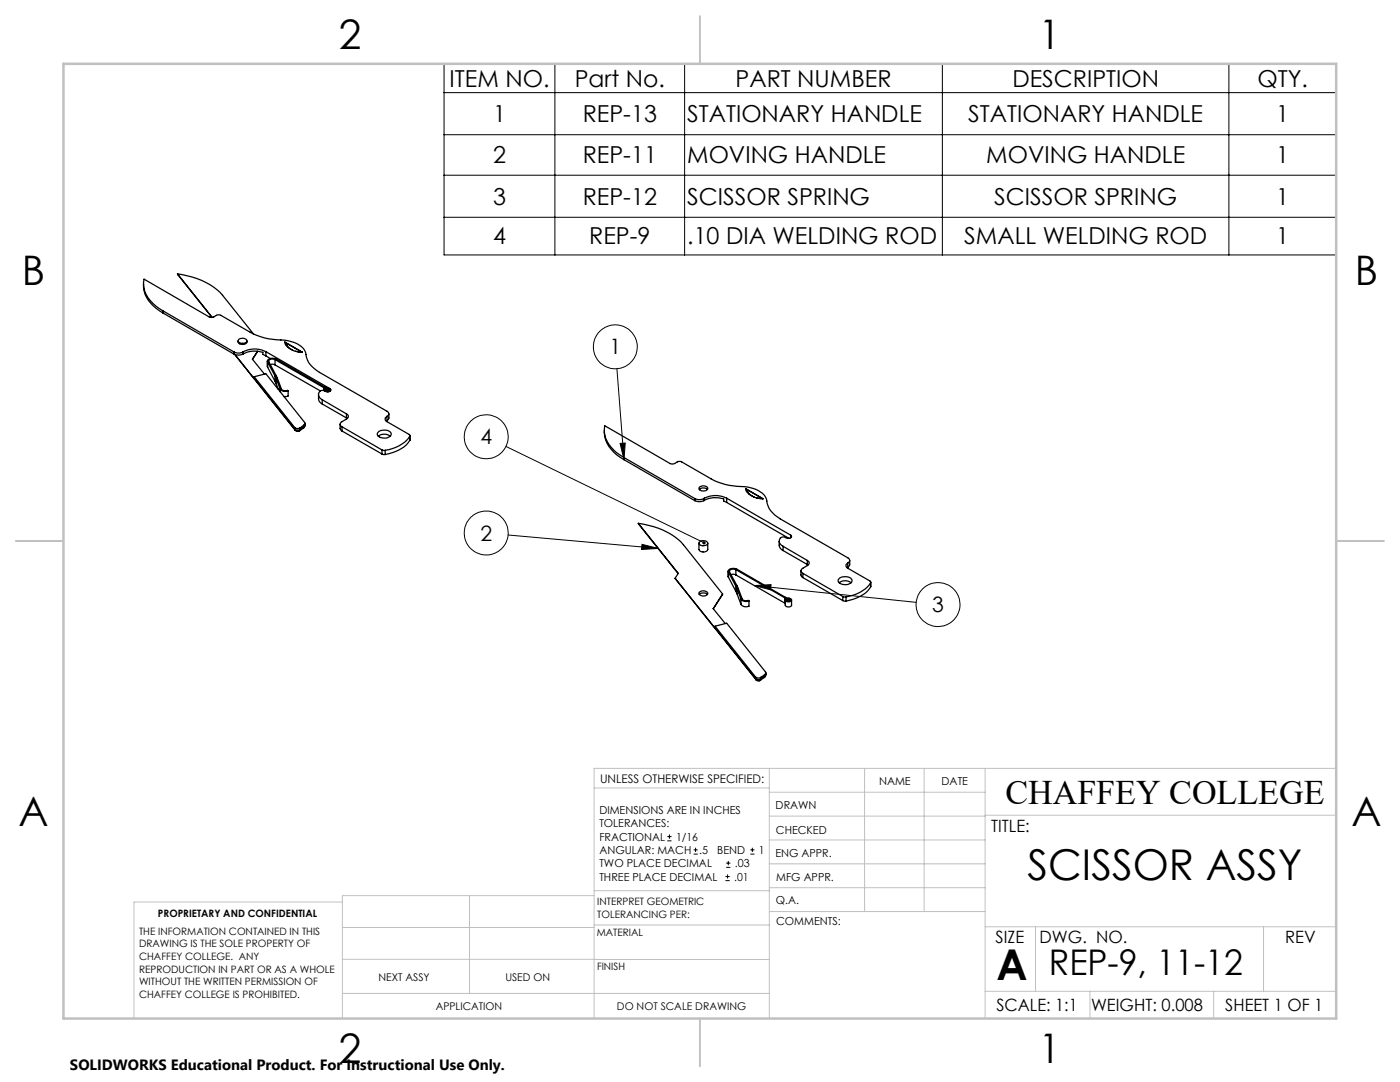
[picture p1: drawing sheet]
<svg xmlns="http://www.w3.org/2000/svg" width="279mm" height="216mm" viewBox="0 0 279 216" stroke-linecap="round" stroke-linejoin="round" font-family="sans-serif">
<g fill="none" stroke="#000" stroke-width=".25">
<path d="M28.6 56.6a6 6 0 0 0 3.2 5.4l.8 .5M35.4 54.6a14.4 14.4 0 0 1 9 4.3l6.2 7.7M35.4 54.6l6.9 8.7zM32.6 62.1a6.4 6.4 0 0 1-4-5.8l.2-.6 13 7.6h.6l1-.5 .6 .1 5.9 3.4a13.3 13.3 0 0 0 6.9 1.6 4.9 4.9 0 0 1 4.2 2.4 4.7 4.7 0 0 0 2.7 4l13.5 7.8a.53 .53 0 0 1 .4 .5 .53 .53 0 0 1-.4 .5M32.6 62.1l14.1 8.1M32.6 62.1v.4M32.6 62.5l14.1 8.2M46.7 70.2a2.02 2.02 0 0 0 1.8 0M46.7 70.7a2.02 2.02 0 0 0 1.8 0M46.7 70.2v.5M46.8 70.7l12.1 15.2M46.9 70.7l11.9 14.9"/>
<path d="M47.5 68a.95 .95 0 0 0 .8 .8 .95 .95 0 0 0 1-.5v-.3M47.6 67.8a1.05 1.05 0 0 1 1.7 .3 1.03 1.03 0 0 1-1.8-.1zM48.5 70.2v.5M48.6 70.2a4.9 4.9 0 0 1 4.5 0M48.6 70.6a5 5 0 0 1 3.9-.3v.4l.6 .3M48.6 70.2h-.1M48.6 70.2v.4M48.6 70.6l-.1 .1M50.4 71.7l2.4 2.9M50.7 75.2l2.4-.6 7.7 9.7a.31 .31 0 0 1-.1 .5M50.7 75.2l.1 .4M50.7 75.2l8.1 10.1"/>
<path d="M51.4 70.1l-1 1.6M53.1 70.2l12.9 7.5a.73 .73 0 0 1-.6 .5 .73 .73 0 0 1-.7-.2 .88 .88 0 0 0-1.1 .4 .88 .88 0 0 0 .4 1.2l.3 .2M53.1 70.2v.8M53.1 71l.9 .5M53.3 72.1l.1 1.2M53.4 72.2a.93 .93 0 0 1 1.5-.7l9.8 5.7 .8 .2a.4 .4 0 0 1 .4 .2 .4 .4 0 0 1 0 .4l-.4 .2-.4-.1-.4-.3 .1-.2 .3 .1M53.4 72.2l1.5 2.8M53.4 72.2v1.1M53.4 73.3l1.5 2.8M53.9 72.7h.6l.4 .1M54.9 71.8a.74 .74 0 0 0-.8-.2 .74 .74 0 0 0-.4 .6l1.5 2.9 1 2.5a1.06 1.06 0 0 0 1.2 .3l.1 .1M54.9 75l.2 .5"/>
<path d="M54.9 76.1l.2 .5M54.9 71.8l9.7 5.6M54.9 71.8v1M54.9 75v1.1M54.9 72.8l9 5.2M55.1 75.5l.8 2.1M55.1 75.5v1.1M55.1 76.6l.5 1.1M55.9 77.6a1.32 1.32 0 0 0 1.6 .4M55.9 77.6v.6M56.8 68.3a2.76 2.76 0 0 0 2.5 1.9l1.1 .1M56.8 68.3l.3 .1"/>
<path d="M56.8 68.3l3.6 2M57.1 68.4a2.15 2.15 0 0 0 1.4 1.5M57.1 68.4l3.1 1.8M57.5 78v1l-.8 .1M58.9 70.1l1.3 .1M60.2 70.2l.2 .1M63.6 78.7l.1 1.3 .6 .6M64.3 79.8l4.8 2.8M64.3 79.8v.8M64.6 77.4l.8 .2M64.6 77.4v.5M64.7 77.8v.2"/>
<path d="M65.1 77.7v.2M65.4 77.6l.3 .1a.32 .32 0 0 1-.3 .3 .32 .32 0 0 1-.3-.3M65.4 77.6v.4M58.8 85.3a.94 .94 0 0 0 1.1 .1M58.8 85.6a.94 .94 0 0 0 1.1 .1M58.8 85.6l.1 .3M58.8 85.3v.3M58.9 85.9a.6 .6 0 0 0 .9 .1M59.9 85.7l-.1 .3M59.9 85.4v.3M60.6 85.4l-.8 .6M60.7 85.1l-.1 .3"/>
<path d="M60.7 84.8l-.8 .6M60.7 84.8v.3M60.7 85.1l-.8 .6M60.9 84.8l-.3 .6M60.9 84.8l-.2 .3M60.9 84.5v.3M64.3 80.6l4.8 2.8M67.9 84.6v1l.4 .4M68.3 85.2l7.9 4.6M68.3 85.2v.8M68.3 86l7.9 4.6M69.1 82.6a.53 .53 0 0 1 .4 .5 .53 .53 0 0 1-.4 .5l-.8 .5a.53 .53 0 0 0-.4 .5 .53 .53 0 0 0 .4 .6"/>
<path d="M69.1 82.6v.8M69.1 83.4l.2 .1M75.5 86.3a1.82 1.82 0 0 1 2.6 .2 1.3 1.3 0 0 1-1.8 .9l-.6-.2a.56 .56 0 0 1-.2-.9zM75.5 87a2.03 2.03 0 0 1 2.4 0M76.2 89.8l.7 .1M76.2 90.6l.7 .1M76.2 89.8v.8M76.9 89.9v.8M77.2 83.1a.57 .57 0 0 0-.3 .5 .57 .57 0 0 0 .3 .5l4.5 2.6 .1 .3M77.2 83.1v.8M77.2 83.9l-.1 .1M77.6 82.6v.9l-.4 .4"/>
<path d="M81.8 87a6.8 6.8 0 0 1-4.9 2.9M81.8 87.9a6.8 6.8 0 0 1-4.9 2.8M81.8 87v.9M81.8 86.9v1M120.6 85.9a6 6 0 0 0 3.2 5.4l.7 .4M124.5 91.3a6.3 6.3 0 0 1-3.8-6.4l13.1 7.6 .6 .1 1-.5h.6l5.9 3.4a13.3 13.3 0 0 0 6.8 1.6 4.9 4.9 0 0 1 4.3 2.5 4.7 4.7 0 0 0 2.7 3.9l13.5 7.8a.53 .53 0 0 1 .4 .5 .53 .53 0 0 1-.4 .5M124.5 91.3l14.2 8.2M124.5 91.3v.4M124.5 91.7l14.2 8.2M138.7 99.5a2.02 2.02 0 0 0 1.8 0M138.7 99.9a2.02 2.02 0 0 0 1.8 0M138.7 99.5v.4"/>
<path d="M139.6 97.6a1.28 1.28 0 0 1 1.6 0M139.6 97.2a1.02 1.02 0 0 1 1.7 .3 1.01 1.01 0 0 1-1.8-.1zM140.5 99.5v.4M140.5 99.4a4.9 4.9 0 0 1 4.5 0M140.5 99.8a5 5 0 0 1 3.9-.2v.4l.6 .3M140.5 99.4v.1M140.5 99.4v.4M140.5 99.8v.1M145 99.4l12.8 7.4M145 99.4v.9M148.8 97.5a2.76 2.76 0 0 0 2.5 1.9l1 .1M148.8 97.5l.3 .2"/>
<path d="M148.8 97.5l3.5 2M149.1 97.7a2.15 2.15 0 0 0 1.3 1.5M149.1 97.7l3.1 1.8M150.9 99.3l1.3 .2M152.2 99.5h.1M127.4 104.4a14.4 14.4 0 0 1 9 4.3l7.8 9.8M127.4 104.4l7.9 10M127.4 104.4l8 10-.7 1M134.7 115.4l16.2 20.2M134.7 115.4l16.1 20M139.5 108.4v1.2a1.03 1.03 0 0 0 1.8 0v-1.2M139.6 108.2a1.07 1.07 0 0 1 1.7 .2 1 1 0 0 1-1.8-.1z"/>
<path d="M139.6 118.6a1.29 1.29 0 0 1 1.6 0M139.6 118.1a1.13 1.13 0 0 1 1.7 .3 .96 .96 0 0 1-.9 .5 .96 .96 0 0 1-.9-.6zM144.2 118.5l-1.8 3M144.2 118.5l-1.9 2.9M145 100.3l12.4 7.1M145.3 114l.1 1.2M145.4 114.2l-.1-.2a1.25 1.25 0 0 1 1.7-.4l9.7 5.6 1.3 .4a.67 .67 0 0 1-.6 .5 .67 .67 0 0 1-.7-.4l.1-.2 .2 .1M145.4 114.2l1.5 2.8M145.4 114.2v1M145.4 115.2l1.5 2.8M145.9 114.7l.5-.1 .5 .1M146.9 113.7a.77 .77 0 0 0-1.3 .4l1.7 3.2 .8 2.2a1.06 1.06 0 0 0 1.2 .3l.2 .1"/>
<path d="M146.9 117l.2 .4M146.9 118l.2 .5M146.9 113.7l9.7 5.6M146.9 113.7v1M146.9 117v1M146.9 114.7l9.7 5.6M147.1 117.4l.8 2.2M147.1 117.4v1.1M147.1 118.5l.8 2.1M147.9 119.6a1.32 1.32 0 0 0 1.6 .3M147.9 119.6v1M149.5 119.9v1.1a1.32 1.32 0 0 1-1.6-.4"/>
<path d="M155.5 108v1l.3 .5 .5 .4M156.3 109l4.8 2.8M156.3 109v.9M156.3 109.9l4.8 2.7M156.6 119.3l.8 .2M156.6 119.3v1M156.7 119.7v1.1a.74 .74 0 0 0 1.3 0v-1.1M157 119.6v.2M157.4 119.5l.3 .2a.34 .34 0 0 1-.4 .2 .34 .34 0 0 1-.3-.3M157.4 119.5v.4M157.8 106.8l.1 .1a.73 .73 0 0 1-.5 .6 .73 .73 0 0 1-.7-.3 .88 .88 0 0 0-1.2 .5 .88 .88 0 0 0 .5 1.1l.3 .2M157.8 106.8v.5"/>
<path d="M159.8 113.9l.1 1 .3 .4M160.2 114.4l8 4.6M160.2 114.4v.9M160.2 115.3l8 4.5M161.1 111.8a.53 .53 0 0 1 .4 .5 .53 .53 0 0 1-.4 .6l-.9 .5a.53 .53 0 0 0-.4 .5 .53 .53 0 0 0 .4 .5M161.1 111.8v.8M161.1 112.6l.2 .1M167.4 115.5a1.82 1.82 0 0 1 2.6 .2 1.3 1.3 0 0 1-1.7 .9l-.6-.2a.56 .56 0 0 1-.3-.9zM167.5 116.3a2.03 2.03 0 0 1 2.4 0M168.2 119l.6 .1M168.2 119.8l.6 .1M168.2 119v.8"/>
<path d="M168.8 119.1v.8M169.2 112.3a.57 .57 0 0 0-.4 .6 .57 .57 0 0 0 .4 .5l4.4 2.5 .1 .4M169.2 112.3v.9M169.2 113.2l-.1 .1M169.6 111.8l-.1 1-.3 .4M173.7 116.3a6.8 6.8 0 0 1-4.9 2.8M173.7 117.1a6.8 6.8 0 0 1-4.9 2.8M173.7 116.3v.8M173.8 116.2l-.1 .9M142.3 121.4v.1M142.3 121.5l2.4 2.9M142.7 125l2.3-.6 7.8 9.7v.3l-.2 .2"/>
<path d="M142.7 125v.4M142.7 125l8.1 10.1M150.8 135.1a.92 .92 0 0 0 1.1 0M150.8 135.4a.92 .92 0 0 0 1.1 .1M150.8 135.4l.1 .2M150.8 135.1v.3M150.9 135.6l.4 .3 .4-.2M151.9 135.5l-.2 .2M151.9 135.1v.4M152.5 135.2l-.8 .5M152.6 134.9l-.1 .3M152.6 134.6l-.7 .5"/>
<path d="M152.6 134.6v.3M152.6 134.9l-.7 .6M152.9 134.6l-.4 .6M152.9 134.6l-.3 .3M152.9 134.3v.3M156.6 120.3l.1 .1"/>
</g>
<g fill="none" stroke="#000" stroke-width=".2">
<path d="M88.6 12.7h178.1v38.2h-178.1zM88.6 18.5h178.1M110.7 12.7v38.2M136.6 12.7v38.2M188.1 12.7v38.2M245.3 12.7v38.2M88.6 26.9h178.1M88.6 35h178.1M88.6 43.4h178.1M123.1 73.6l1.4 18.1M101 89.1l39.5 19.2M123.8 88.5l1-.1-.3 3.3z"/>
<path d="M101.4 106.8l30 2.6M128.1 108.6l3.3 .8-3.4 .2zM150.5 116.8l32.3 3.4M150.5 116.8l3.4-.1-.1 1zM133.2 167.8h.8M133.2 166.9h.8M133.6 166.5v.9M138.4 170.4h.8M138.4 169.6h.8M138.8 169.2v.8M144.8 175.7h.8M144.8 174.9h.8"/>
<path d="M144.9 173.1h.9M144.9 172.2h.9M145.2 174.5v.8M145.3 171.8v.8M149.8 170.4h.8M149.8 169.6h.8M150.1 169.2v.8"/>
<circle cx="122.8" cy="69.2" r="4.4"/>
<circle cx="97" cy="87.1" r="4.4"/>
<circle cx="97" cy="106.4" r="4.4"/>
<circle cx="187.2" cy="120.6" r="4.4"/>
</g>
<g fill="none" stroke="#c0c0c0" stroke-width=".2">
<path d="M118.6 157.2h34.9M153.5 153.3v49.9M153.5 158.1h43.1M172.5 153.3v28.6M184.4 153.3v28.6M196.6 153.3v49.9M266.7 153.3h-148.1v49.9M68.3 180h-41.6v23.2M93.7 178.7v19.5M118.6 178.7h-50.3v24.5M118.6 177.7h35M153.5 167.6h43.1"/>
<path d="M153.5 162.8h43.1M153.5 172.4h43.1M153.5 177.1h43.1M196.6 162.7h70.1M68.3 198.2h85.2M68.3 191.4l85.2 .1M68.3 185.1h50.3M118.6 184.6h35M153.6 181.9h43M196.6 197.8h70.1M196.6 184.9h70.1M206.7 184.9v12.9"/>
<path d="M217.5 197.8v5.4M242.2 197.8v5.4M252.2 184.9v12.9"/>
</g>
<path d="M139.7 3.2v9.5M3.1 107.9h9.6M266.7 107.9h9.5M139.7 203.2v9.6" fill="none" stroke="#c0c0c0" stroke-width=".25"/>
<path d="M12.7 12.7h254v190.5h-254z" fill="none" stroke="#c0c0c0" stroke-width=".5"/>
<path d="M123.8 88.5l1-.1-.3 3.3zM150.5 116.8l3.4-.1-.1 1zM128.1 108.6l3.3 .8-3.4 .2zM140.3 108.1a.34 .34 0 0 0 0 .5 .34 .34 0 0 0 .5-.1l-.3-.2 .3 .2a.34 .34 0 0 0-.1-.5 .34 .34 0 0 0-.4 .1z" fill="#000"/>
<g font-size="8.5">
<text x="205" y="175.5">SCISSOR ASSY</text>
<text x="198.9" y="195.5">A</text>
</g>
<g font-size="8.1">
<text x="67.6" y="9.7">2</text>
<text x="207.3" y="9.7">1</text>
<text x="4.4" y="57">B</text>
<text x="270.4" y="57">B</text>
<text x="3.7" y="164.9">A</text>
<text x="269.7" y="164.9">A</text>
<text x="67.6" y="212.2">2</text>
<text x="207.3" y="212.2">1</text>
</g>
<text font-size="7.1" x="209.3" y="194.6">REP-9, 11-12</text>
<text font-size="6.9" x="200.6" y="160.4">CHAFFEY COLLEGE</text>
<g font-size="4.7">
<text x="89.7" y="17.3">ITEM NO.</text>
<text x="114.7" y="17.3">Part No.</text>
<text x="146.8" y="17.3">PART NUMBER</text>
<text x="202" y="17.3">DESCRIPTION</text>
<text x="250.9" y="17.3">QTY.</text>
<text x="98.4" y="24.3">1</text>
<text x="116.3" y="24.3">REP-13</text>
<text x="137.1" y="24.3">STATIONARY HANDLE</text>
<text x="193.2" y="24.3">STATIONARY HANDLE</text>
<text x="254.7" y="24.3">1</text>
<text x="98.4" y="32.6">2</text>
<text x="116.3" y="32.6">REP-11</text>
<text x="137.1" y="32.6">MOVING HANDLE</text>
<text x="196.8" y="32.6">MOVING HANDLE</text>
<text x="254.7" y="32.6">1</text>
<text x="98.4" y="40.8">3</text>
<text x="116.3" y="40.8">REP-12</text>
<text x="137.1" y="40.8">SCISSOR SPRING</text>
<text x="198.4" y="40.8">SCISSOR SPRING</text>
<text x="254.7" y="40.8">1</text>
<text x="98.4" y="48.8">4</text>
<text x="117.6" y="48.8">REP-9</text>
<text x="137.1" y="48.8">.10 DIA WELDING ROD</text>
<text x="192.4" y="48.8">SMALL WELDING ROD</text>
<text x="254.7" y="48.8">1</text>
</g>
<g font-size="4.2">
<text x="121.6" y="70.7">1</text>
<text x="95.9" y="88.7">4</text>
<text x="95.9" y="107.9">2</text>
<text x="186.1" y="122.1">3</text>
</g>
<g font-size="3.4">
<text x="197.8" y="166">TITLE:</text>
<text x="198.7" y="188.1">SIZE</text>
<text x="207.5" y="188.1">DWG. NO.</text>
<text x="256.5" y="188.2">REV</text>
<text x="198.8" y="201.7">SCALE: 1:1</text>
<text x="217.7" y="201.8">WEIGHT: 0.008</text>
<text x="244.5" y="201.7">SHEET 1 OF 1</text>
</g>
<text font-size="3" x="14" y="213.5">SOLIDWORKS Educational Product. For Instructional Use Only.</text>
<text font-size="2.4" x="119.8" y="156.2">UNLESS OTHERWISE SPECIFIED:</text>
<g font-size="2.2">
<text x="154.8" y="161.4">DRAWN</text>
<text x="175.4" y="156.6">NAME</text>
<text x="187.9" y="156.7">DATE</text>
<text x="119.6" y="162.4">DIMENSIONS ARE IN INCHES</text>
<text x="119.6" y="165.1">TOLERANCES:</text>
<text x="119.6" y="167.8">FRACTIONAL</text>
<text x="134.9" y="167.8">1/16</text>
<text x="154.9" y="166.3">CHECKED</text>
<text x="119.6" y="170.4">ANGULAR: MACH</text>
<text x="119.6" y="173.1">TWO PLACE DECIMAL</text>
<text x="139.6" y="170.4">.5</text>
<text x="143.1" y="170.4">BEND</text>
<text x="146.7" y="173.1">.03</text>
<text x="151.5" y="170.4">1</text>
<text x="154.8" y="171">ENG APPR.</text>
<text x="119.6" y="175.7">THREE PLACE DECIMAL</text>
<text x="146.5" y="175.7">.01</text>
<text x="154.9" y="175.7">MFG APPR.</text>
<text x="154.9" y="180.4">Q.A.</text>
<text x="154.9" y="184.6">COMMENTS:</text>
</g>
<g font-size="2.1">
<text x="75.5" y="195.7">NEXT ASSY</text>
<text x="100.9" y="195.7">USED ON</text>
<text x="86.9" y="201.5">APPLICATION</text>
<text x="123.1" y="201.6">DO NOT SCALE DRAWING</text>
</g>
<g font-size="2">
<text x="31.5" y="182.9">PROPRIETARY AND CONFIDENTIAL</text>
<text x="119.2" y="180.6">INTERPRET GEOMETRIC</text>
<text x="119.2" y="183.1">TOLERANCING PER:</text>
<text x="27.8" y="186.5">THE INFORMATION CONTAINED IN THIS</text>
<text x="27.8" y="189">DRAWING IS THE SOLE PROPERTY OF</text>
<text x="27.8" y="191.6">CHAFFEY COLLEGE. ANY</text>
<text x="119.1" y="186.7">MATERIAL</text>
<text x="27.8" y="194.1">REPRODUCTION IN PART OR AS A WHOLE</text>
<text x="27.8" y="196.6">WITHOUT THE WRITTEN PERMISSION OF</text>
<text x="119.1" y="193.5">FINISH</text>
<text x="27.8" y="199.1">CHAFFEY COLLEGE IS PROHIBITED.</text>
</g>
</svg>
